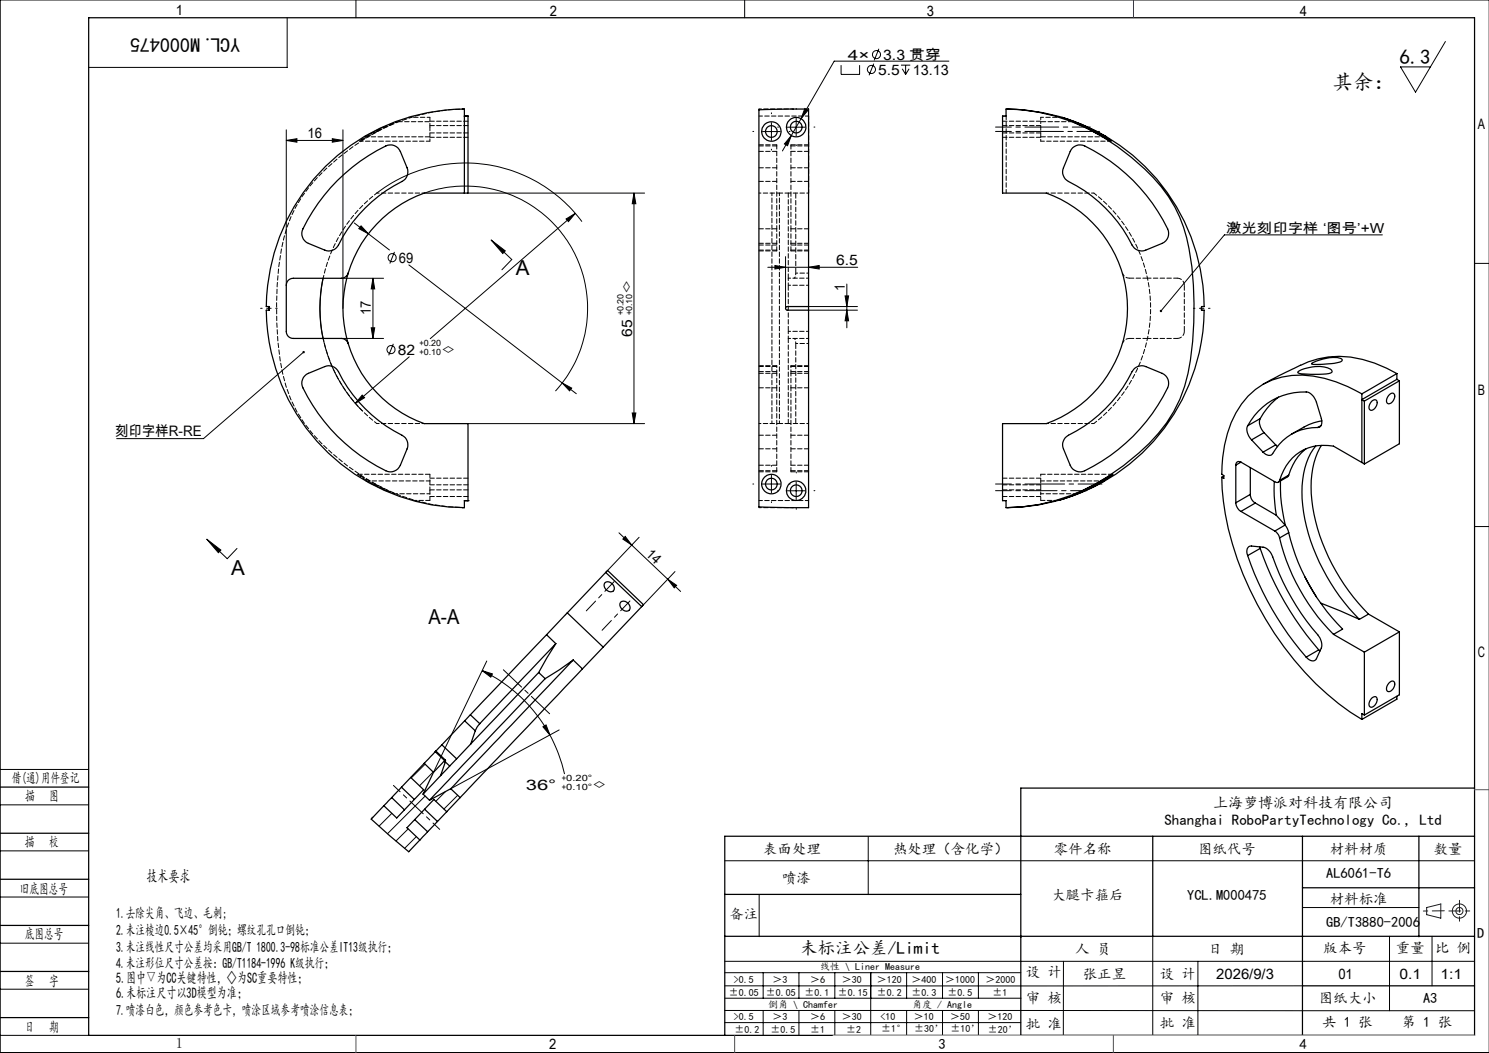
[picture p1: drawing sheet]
<svg xmlns="http://www.w3.org/2000/svg" width="420mm" height="297mm" viewBox="0 0 420 297" stroke-linecap="round" stroke-linejoin="round" font-family="sans-serif">
<g fill="none" stroke="#000" stroke-width=".28">
<path d="M100.4 0v5M210 0v5M420 0h-419.9v297h419.9M81 5v14h-56M237.2 18.4v2.6h5.3v-2.6M246.5 18l-1.4 3.2M247.9 13.8l-1.3 3.2M254.1 18.4h2.7M254.5 19.4l.9 1.6M255.4 18.4v2.6M256.4 19.4l-1 1.6M267.7 17.2h-32.4l-9.3 16.3"/>
<path d="M407.7 11.7l-8.4 14.3-4.3-7.1h8.5M80.8 36.6v43.9M80.8 39.6h15.9M80.8 39.6l2.9-.5v1zM93.7 39.1l3 .5-3 .5zM96.7 36.6v50.4M215.1 37.1h5M217.6 34.6v5M222.1 35.9h5M223.2 38.2l-2.5 4.4M223.2 38.2l-1.1 2.9-.8-.5zM224.6 33.4v4.9"/>
<path d="M226 33.5l-2.8 4.7M227 30.6l.9 .5-1.9 2.4zM106.3 54.5a41 41 0 0 1 57.8 8M119.7 54.5a34.5 34.5 0 0 1 40.3 13.4 34.5 34.5 0 0 1-3.3 42.4M132 54.5h49.8M178.8 54.5l.6 3h-1.1zM178.8 54.5v65M91.1 78.5a41.1 41.1 0 0 0 11.2 37.5M96.3 78.5h11.9M99.9 62.9l10 7.6M101.8 63.7l2.1 2.2-2.7-1.4zM105.2 78.5v17"/>
<path d="M105.2 78.5l.5 3h-1zM111.3 71l-1.3 3.3M115.3 74.7l43.3 33.3M138.5 67.7l4 3.1-.7 .7zM138.5 67.7l5.9 5.5-2.8 2.9M159.7 61.8l2.6-1.6-2 2.3zM162.3 60.2l-40.9 35.3M216.6 75.4h25.3M218.6 74.9l3 .5-3 .5zM221.6 72.4v14.6M228.1 75.4l3-.5v1zM389.9 66.2h-44.5l-18 21.5"/>
<path d="M415.9 74.3h4.1M85.7 99.3l-28.3 24.4h-24.5M96.3 95.5h11.9M104.7 92.5h1l-.5 3zM110.9 97l-1.3 3.2M228.1 86.5h13.8M228.1 87.5h13.8M238.4 83.5h1l-.5 3zM238.9 87.5l.5 3h-1zM238.9 80.1v12.4M102.2 111.4l.6 .8-2.6 1.6zM115.4 100.6l-15.2 13.2"/>
<path d="M132 119.5h49.8M158.6 108l4 3.1M158.6 108l2.7 1.5-.6 .7zM178.3 116.5h1.1l-.6 3zM215.1 136.5h5M217.6 134.1v4.9M222.1 138.4h5M224.6 135.9v5M58.3 152.1l4 3-.7 .8zM58.3 152.1l5.8 5.5 2.8-2.9M174.6 150.3l3.6 3.4M176.4 151.3l1.8 2.4-2.5-1.7z"/>
<path d="M178.2 153.7l13.8 13.1M180.3 151.5l-9.4 10M415.9 148.5h4.1M188.3 163.4l2.6 1.7-.7 .7zM190.4 161.2l-9.4 9.9M136 189.2l2.9 .9-.5 .9zM136 189.2a42.5 42.5 0 0 1 19.1 18.1M137.3 186.4l-15 31.4M0 217h25M119.9 215.5l-3.9 3.9M122.2 217.7l-3.9 3.9M153.1 205l.9-.5 1.1 2.8z"/>
<path d="M155.1 207.3l2.5 5.4 1.6 5.6M157.7 205.9l-30.6 16.6M0 227h25M0 240h25M110.5 229.4l-3.6 3.6M115.1 233.8l-3.4 3.4M117.4 236l-3.3 3.3M119.9 224.5l-10.6 10.7M125.7 223.3l-2.8 2.7M129.1 224.3l-3.9 3.9M244.9 236v16.3M0 253h25"/>
<path d="M204.4 242.8h211.5M214.1 252.4v11.8M367.4 256h32.8M0 266h25M0 279h25M204.4 271.1h211.5M204.4 278.1h163M204.4 274.4h83.5M215.3 274.4v7.1M225.4 274.4v7.1M235.5 274.4v7.1M245.6 274.4v17.6"/>
<path d="M255.7 274.4v7.1M265.9 274.4v7.1M276 274.4v7.1M300 271.1l-.1 21M325.2 264.1v27.9M337.9 271.1v20.9M391.9 264.1v21M403.9 264.1v14M0 292h25M204.4 285l211.5 .1M204.4 288.4h83.5M204.5 281.5h83.5"/>
<path d="M215.3 285v7M225.4 285v7M235.5 285v7M255.7 285v7M265.9 285v7M276 285v7M287.9 292h128"/>
<circle cx="245.8" cy="19.6" r="1.15"/>
<circle cx="247.2" cy="15.4" r="1.14"/>
<circle cx="110.6" cy="72.7" r="1.15"/>
<circle cx="110.3" cy="98.6" r="1.15"/>
</g>
<g fill="none" stroke="#191924" stroke-width=".28">
<path d="M402.4 256l4-1v4l-4-1z"/>
<circle cx="411.7" cy="257" r="1"/>
<circle cx="411.7" cy="257" r="2"/>
</g>
<path d="M165.4 172.3l7.8-8.3M169.8 177.8l7.9-8.3" fill="none" stroke="#000" stroke-width=".28" stroke-dasharray="30.5 1.3 1.3 1.3" stroke-dashoffset="26.7"/>
<path d="M117.5 227.7l-6.5-6.2M117.5 227.7l6.5 6.2" fill="none" stroke="#000" stroke-width=".28" stroke-dasharray="30.5 1.3 1.3 1.3" stroke-dashoffset="27.9"/>
<path d="M155 201.3l-13-12.4" fill="none" stroke="#000" stroke-width=".28" stroke-dasharray="30.5 1.3 1.3 1.3" stroke-dashoffset="23.4"/>
<g fill="none" stroke="#000" stroke-width=".28" stroke-dasharray="30.5 1.3 1.3 1.3">
<path d="M212.6 37.1h-.3M217.6 32.1v-.3M219.6 35.8h-.3M222.6 37.1h.2M224.6 30.8v-.2M229.6 35.8h.2M217.6 42.1v.2M224.6 40.8v.3M212.6 136.5h-.3M217.6 131.5v-.2M219.6 138.4h-.3M222.6 136.5h.2"/>
<path d="M224.6 133.4v-.3M229.6 138.4h.2M217.6 141.5v.3M224.6 143.4v.2"/>
</g>
<path d="M78.2 87h-4.7M336.6 87h4.7" fill="none" stroke="#000" stroke-width=".28" stroke-dasharray="30.5 1.3 1.3 1.3" stroke-dashoffset="30"/>
<path d="M293.6 37.1h-12.8M293.6 35.8h-12.8M293.6 138.4h-12.8M293.6 136.5h-12.8" fill="none" stroke="#000" stroke-width=".28" stroke-dasharray="30.5 1.3 1.3 1.3" stroke-dashoffset="26"/>
<path d="M310.8 136.5h-17.2" fill="none" stroke="#000" stroke-width=".28" stroke-dasharray="30.5 1.3 1.3 1.3" stroke-dashoffset="23.8"/>
<path d="M307.5 35.8h-13.9" fill="none" stroke="#000" stroke-width=".28" stroke-dasharray="30.5 1.3 1.3 1.3" stroke-dashoffset="25.4"/>
<path d="M310.1 37.1h-16.5" fill="none" stroke="#000" stroke-width=".28" stroke-dasharray="30.5 1.3 1.3 1.3" stroke-dashoffset="24.1"/>
<path d="M306.6 138.4h-13" fill="none" stroke="#000" stroke-width=".28" stroke-dasharray="30.5 1.3 1.3 1.3" stroke-dashoffset="25.9"/>
<g fill="none" stroke="#000" stroke-width=".35">
<path d="M25 5h390.9v287h-390.9zM130.5 30.8h.2M131 32.7h1v21.8h-12.3a34.7 34.7 0 0 0-21.5 22.5M131 32.8h1M283.8 30.8a55.1 55.1 0 0 1 35.3 13.6 43.1 43.1 0 0 1 14.7 19.7 78.2 78.2 0 0 1 2.9 26.9 63.6 63.6 0 0 1-3.9 21.6 47.4 47.4 0 0 1-15.9 18.7 54.5 54.5 0 0 1-33.1 11.9v-2h-1v-21.7h12.3a34.5 34.5 0 0 0 22.9-32.5 34.5 34.5 0 0 0-22.9-32.5h-12.3v-21.8h1zM284.1 30.8h.2a55.8 55.8 0 0 1 17.2 3M299.6 33.1a52.7 52.7 0 0 1 12.4 5.4h-.1a59.7 59.7 0 0 0-12.3-5.4zM302.7 34.4h.1a42.3 42.3 0 0 1 10.6 5.4l-6.8-3.7zM311.4 38.2a56 56 0 0 1 28.3 48.3l-.8 .1 .1 .9h.5a39.5 39.5 0 0 1-1.2 11.9 56.1 56.1 0 0 1-39.8 41.7M95.2 50.9a49.2 49.2 0 0 1 14.2-9.9 3 3 0 0 1 3.5 1.7l1.9 4.6a3 3 0 0 1-1.4 3.9 40.9 40.9 0 0 0-18.3 18.4 3 3 0 0 1-3.5 1l-4.6-2a3 3 0 0 1-1.6-4 50.9 50.9 0 0 1 9.8-13.7zM131 54.5v-23.7a56.1 56.1 0 0 0-55.9 55.7h.9v1h-.9a56.2 56.2 0 0 0 55.9 55.7v-2h1M302.5 41.7a2.98 2.98 0 0 1 3.5-.5 50.3 50.3 0 0 1 23.6 23.9 3 3 0 0 1-1.8 3.5l-4.6 2a3 3 0 0 1-3.9-1.5 40.7 40.7 0 0 0-18.4-18.2l-.7-.8a2.8 2.8 0 0 1-.2-2.8l1.9-4.6z"/>
<path d="M91.1 78.5a41.3 41.3 0 0 0 0 17M98.2 77a2.13 2.13 0 0 1-1.9 1.5h-13.5a1.93 1.93 0 0 0-2 2v13a1.93 1.93 0 0 0 2 2h13.5a2.13 2.13 0 0 1 1.9 1.4M98.2 77a34 34 0 0 0 0 19.9M75.8 86.5v1M98.2 96.9a34.7 34.7 0 0 0 21.5 22.6h12.3v21.7M228.1 86.5v-55.7l-14 .2v112l14 .2v-55.7M228.1 86.5h-6a.51 .51 0 0 0-.5 .5 .51 .51 0 0 0 .5 .5h6M228.1 86.5v1M86 106l1-.7 4.6-1.9a3.1 3.1 0 0 1 3.9 1.4 40.7 40.7 0 0 0 18.4 18.3 3 3 0 0 1 .9 3.5l-1.9 4.6a3 3 0 0 1-4.1 1.6 50.3 50.3 0 0 1-23.6-24 2.89 2.89 0 0 1 .8-2.8zM320 103.9l1-.5a2.8 2.8 0 0 1 2.2 0l4.6 1.9a3 3 0 0 1 1.6 4.1 50.3 50.3 0 0 1-24 23.6 3 3 0 0 1-3.5-1.8l-1.9-4.6a3.1 3.1 0 0 1 1.4-3.8 40.7 40.7 0 0 0 18.3-18.5zM355.5 118.1a3.9 3.9 0 0 0 1.1 3.9M355.5 118.1l-3.6 2"/>
<path d="M360.6 112a18.6 18.6 0 0 0-5.1 6.1M366.2 104.8a11 11 0 0 1 9-.7l.5 .6-.3 .5a24.3 24.3 0 0 1-9.3 0zM369.9 102.6a12.2 12.2 0 0 1 8.3-1.5l.4 .4-.1 .3a11.9 11.9 0 0 1-5.5 1h-1.3a1.91 1.91 0 0 1-1.8-.2zM372.9 118.7a19.4 19.4 0 0 0-8.6 3.7M384.1 111.1a35.6 35.6 0 0 0-19.8-5.2 20 20 0 0 0-17 13.3 38.8 38.8 0 0 0-2.7 14.6l.6 .3v.8l-.6-.3M384.1 111.1v19.4M384.8 113.1v17.8M387 113.1a.83 .83 0 0 1 1.2-.2 .83 .83 0 0 1 .2 1.1l-.7 1.2a.9 .9 0 0 1-1.3 .4 .9 .9 0 0 1-.1-1.3zM391.7 111.5a.88 .88 0 0 1 .9-.6 .88 .88 0 0 1 .8 .8 1.91 1.91 0 0 1-2 2.1 1.66 1.66 0 0 1 .3-2.3zM394 105.4a31.8 31.8 0 0 0-19.3-4.7 35.2 35.2 0 0 0-11.1 3.9l-7.3 3.8M394 105.4l-9.9 5.7M394 105.4v1.6"/>
<path d="M394 107l-9.9 5.7 .7 .4M394 107l.7 .4M394.7 107.4l-9.9 5.7M394.7 107.4v17.8l-9.9 5.7M303.5 139.3l4.5-2.2 5.9-3.3a39.8 39.8 0 0 1-10.4 5.5zM311.5 135.7l-.4 .2a57 57 0 0 1-12.6 5.2M344.6 134.6a82.3 82.3 0 0 0 12.4 40 81.3 81.3 0 0 0 27.1 28.3M345.2 134.3l-.6 .3M348.6 131.2v10.6M350 130.3l9.6 5.6a.8 .8 0 0 0 1.3-.4M350 130.3a.9 .9 0 0 0-1 0 .9 .9 0 0 0-.4 .9M350 130.3l-1.4 .9"/>
<path d="M351.9 120.1a3.8 3.8 0 0 0 1.1 4M351.9 120.1a17.3 17.3 0 0 1 17.4-9.3l1.2 1.1 .6 1 1.6 5.1a1.66 1.66 0 0 1-1 2.6M352.7 139.4a2.85 2.85 0 0 0 1.4 2.5M352.7 131.9v7.5M352.7 139.4l-4.1 2.4M353 124.1l3.3 3.4M356.6 122l3.2 3.5M356.6 122l-3.6 2.1M359.4 135.8v4l.6 5.5M359.8 125.5l.5 .4M359.8 125.5l-3.5 2M361.2 135.6v.4a46 46 0 0 0 1.3 12"/>
<path d="M363.2 134.5l-2.6 1.5M363.5 134l-.3 .4M363.5 134l-2.6 1.5M368.4 126.6a13.7 13.7 0 0 0-4.9 7.4M371.1 125.8a21.4 21.4 0 0 0-3.8 14.8 55.4 55.4 0 0 0 16.1 34.1M371.7 120.6a14.2 14.2 0 0 0-12.9 7.6l-1 .2-.8-.2-.7-.7M372.6 120l-.9 .6M372.7 125.6a23.9 23.9 0 0 0-2.7 15.5 55.8 55.8 0 0 0 16 32.1M384.1 130.5l-8-4.7a12.8 12.8 0 0 0-15.2 9.7M384.1 130.5l.7 .4M130.5 143.2h.2M132 141.2h.1"/>
<path d="M300.6 140.5a55.8 55.8 0 0 1-16.5 2.7M348.6 141.8a3.1 3.1 0 0 0 1.4 2.4M350 144.2l9.6 5.6M351.9 156.7l-.2-1.1a1.32 1.32 0 0 1 1.3-1.6l3.3 .3a3.9 3.9 0 0 1 2.7 2.8 71.4 71.4 0 0 0 13.3 22.8l.4 1.1 .1 1.4-1.5 3.4a1.44 1.44 0 0 1-2.4 0l-.5-.5M351.9 156.7a86.4 86.4 0 0 0 16.5 28.6M354.1 141.9l5.9 3.4M354.1 141.9l-4.1 2.3M355.3 154.2l.2 .5M355.5 154.7a86.7 86.7 0 0 0 16.5 28.6M355.5 154.7l-3.6 2M359.6 149.8a3.1 3.1 0 0 1 1.3 1.9M360 145.3l2.5 2.8"/>
<path d="M360.9 151.7a58.3 58.3 0 0 0 15.2 27.2M362.5 148.1l.6 1.1 .4 1M362.5 148.1l-2.9 1.7M363.5 150.2a57.5 57.5 0 0 0 15.2 27.2l-2.6 1.5M363.5 150.2l-2.6 1.5M154.2 179l-21.5 22.6M154.2 179l2.6 2.5M160 172.9l-5.8 6.1M160 172.9l10.1 9.6M170.6 164.4a1.75 1.75 0 0 1 2.1 .2 1.75 1.75 0 0 1 .3 2 1.75 1.75 0 0 1-2-.2 1.75 1.75 0 0 1-.4-2zM170.9 161.5l.5-.6 10.1 9.7-.5 .5M170.9 161.5l-10.9 11.4"/>
<path d="M170.9 161.5l10.1 9.6M175.1 169.8a1.75 1.75 0 0 1 2 .3 1.75 1.75 0 0 1 .4 2 1.75 1.75 0 0 1-2-.3 1.75 1.75 0 0 1-.4-2zM181 171.1l-16.7 17.6M368.1 162.7l3.2 5.6M372.5 170.1l10.9 4.6M376.1 178.9l8.7 5M386 173.2l-2.6 1.5M386 173.2l8.7 5M394.7 178.2v17.8l-9.9 5.7M394.7 178.2l-9.9 5.7M151.9 189.7l-19.1 20.1M151.9 189.7l1.9 1.7"/>
<path d="M153.8 191.4l-32.7 34.3M156.8 181.5l-4.9 8.2M156.8 181.5l-21.5 22.6M161.7 186.2l-3.9 2.7-4 2.5M161.7 186.2l-34.6 36.3M161.7 186.2l2.6 2.5M164.3 188.7l-34.5 36.3M372 183.3l.3 .4M372 183.3l-3.6 2M384.8 183.9v17.8M387 196.8a.83 .83 0 0 1 1.2-.2 .83 .83 0 0 1 .2 1.1l-.7 1.3a.9 .9 0 0 1-1.3 .4 .9 .9 0 0 1-.1-1.4zM391.7 192.8a.88 .88 0 0 1 .9-.7 .88 .88 0 0 1 .8 .8 1.96 1.96 0 0 1-2 2.1 1.66 1.66 0 0 1 .3-2.2z"/>
<path d="M394 196.4v.8l-9.9 5.7M115.9 219.3l3.6 3.4-7.6 8-3.6-3.4M115.9 219.3l-2.7 2.7M119.7 215.3l2.6 2.5M119.7 215.3l-3.8 4M122.3 217.8l-3 6.2M122.8 212l-3.1 3.3M122.8 212l2.6 2.5M122.9 211.8l-.1 .2M122.9 211.8l2.8 2.6M124.3 218.8l-5 5.2M124.6 210.1l-1.7 1.7"/>
<path d="M124.6 210.1l4.2 3.9M125.4 214.5l-3.1 3.3M125.4 214.5l.3-.1-.1 .7-1.3 3.7M125.6 214.9l1.3 1.2M131.1 203.3l3 2.8M131.1 203.3l-6.5 6.8M132.7 201.6l-1.6 1.7M132.7 201.6l2.6 2.5M132.8 209.8l-8.5 9M134.1 206.1l-1.3 3.7M135.3 204.1l-1.2 2M384.8 201.7l-.7-.4v1.6"/>
<path d="M0 222h25M0 235h25M105 230.5l.1 .1M108.3 227.3l-3.6 3.7 10.6 9.2 3.1-3.3M110.5 225l-2.2 2.3M110.5 225l3.6 3.4M113.2 222l-2.7 3M113.2 222l3.7 3.5M117 231.2l3.6 3.4M119.3 224l1.8 1.7M119.8 228.2l3.6 3.5M120.6 234.6l-2.2 2.3"/>
<path d="M123.4 231.7l-2.8 2.9M126 228.9l-3.6-3.4-7.6 8 3.6 3.4M127.1 222.5l-6 3.2M127.1 222.5l2.7 2.5M129.8 225l-6.4 6.7M325.2 235.9v28.2M367.4 235.9v56.1M400.2 235.9v28.3M415.9 235.9h-211.5v56.1M415.9 222.3h-128v69.7M0 248h25M204.4 252.3h83.5"/>
<path d="M367.4 250.4h48.5M0 261h25M0 274h25M204.4 264.1h211.5M367.4 278.1h48.5M0 287h25"/>
<circle cx="217.6" cy="37.1" r="1.65"/>
<circle cx="217.6" cy="37.1" r="2.75"/>
<circle cx="224.6" cy="35.9" r="2.76"/>
<circle cx="224.6" cy="35.9" r="1.65"/>
<circle cx="217.6" cy="136.5" r="1.65"/>
<circle cx="217.6" cy="136.5" r="2.75"/>
<circle cx="224.6" cy="138.4" r="2.75"/>
<circle cx="224.6" cy="138.4" r="1.65"/>
</g>
<path d="M407.4 256.9l-5.9 .1M408.7 256.9h6M411.7 253.9v6" fill="none" stroke="#191924" stroke-width=".28" stroke-dasharray="6.3 1.3 1.3 1.3" stroke-dashoffset="3"/>
<path d="M235 292h180.9" fill="none" stroke="#c0c0c0" stroke-width=".28"/>
<path d="M319.7 0v5M415.9 222.7h4.1M100.4 292v5M207.2 292v5M314 292v5" fill="none" stroke="#00f" stroke-width=".28"/>
<path d="M406.4 255h.1" fill="none" stroke="#0ff" stroke-width=".28"/>
<g fill="#000">
<path d="M178.8 54.5l.6 3h-1.1zM178.3 116.5h1.1l-.6 3z"/>
<path d="M105.2 78.5l.5 3h-1zM104.7 92.5h1l-.5 3zM238.4 83.5h1l-.5 3zM238.9 87.5l.5 3h-1z"/>
<path d="M138.5 67.7l4 3.1-.7 .7zM58.3 152.1l4 3-.7 .8z"/>
<path d="M228.1 75.4l3-.5v1zM218.6 74.9l3 .5-3 .5z"/>
<path d="M85.3 99.2a.34 .34 0 0 0 .4 .5 .34 .34 0 0 0 .2-.6l-.2 .2 .2-.2-.1-.1zM327.2 87.5v.5l.2-.3-.2 .3a.34 .34 0 0 0 .5 0 .34 .34 0 0 0 0-.5 .34 .34 0 0 0-.5 0z"/>
<path d="M158.6 108l2.1 2.2 .6-.7zM101.8 63.7l-.6 .8 2.7 1.4zM159.7 61.8l.6 .7 2-2.3zM102.2 111.4l-2 2.4 2.6-1.6zM80.8 39.6l2.9-.5v1zM93.7 39.1l3 .5-3 .5zM223.2 38.2l-1.9 2.4 .8 .5zM227 30.6l-1 2.9 1.9-2.4zM153.1 205l.9-.5 1.1 2.8zM136 189.2l2.9 .9-.5 .9z"/>
<path d="M176.4 151.3l1.8 2.4-2.5-1.7zM188.3 163.4l2.6 1.7-.7 .7z"/>
</g>
<g fill="none" stroke="#000" stroke-width=".28" stroke-dasharray="1.3 .6" stroke-dashoffset=".6">
<path d="M121.3 39.8v-1.2M131 30.7a55.4 55.4 0 0 0-35.3 13.6 43.3 43.3 0 0 0-14.7 19.7 79.3 79.3 0 0 0-2.9 26.9 63.2 63.2 0 0 0 3.9 21.7 47.2 47.2 0 0 0 15.9 18.7 54.7 54.7 0 0 0 33.1 11.9M223.7 30.7h-9.6M293.6 33.1v1.2M119.7 54.5h-13.4M308.6 54.5h-13.5M222.3 78.5v2M228.1 78.5h-5.8M222.3 95.5h5.8M222.3 93.5v2M222.3 80.5h5.8M228.1 93.5h-5.8"/>
<path d="M119.7 119.5h-13.4M308.6 119.5h-13.5M214.1 143.2h9.6M300.6 140.5l1.1-.4"/>
</g>
<g fill="none" stroke="#000" stroke-width=".28" stroke-dasharray="1.3 .6">
<path d="M106.4 37.1l5.7-2.8a42.6 42.6 0 0 0-10.7 5.5l5-2.7M121.3 37.5h10.7M121.3 38.7h10.7M132 34.2h-10.7M132 35.4h-10.7M214.1 30.7v.3M282.8 38.7h10.8M282.8 37.5h10.8M283.8 32.7h.1M284.4 30.8l-.6-.1M293.6 35.4h-10.8M293.6 34.2h-10.8"/>
<path d="M214.1 41.2h5M214.1 47.3h5M219.1 51.2h-5M219.1 42.7h-5M219.1 41.2v-.4M219.1 40.8h-5M223.1 41.2h5M223.1 40.8v.4M223.1 47.3h5M228.1 51.2h-5M228.1 42.7h-5M228.1 40.8h-5"/>
<path d="M214.1 68.6h5M214.1 69.1h5M214.1 70.8h5M219.1 64.5h-5M219.1 70.5h-5M219.1 70.8v-.3M223.1 68.6h5M223.1 69.1h5M223.1 70.5v.3M223.1 70.8h5M228.1 64.5h-5M228.1 70.5h-5"/>
<path d="M318.5 78.5h5.2M332.1 78.5a2 2 0 0 1 2 2M323.7 95.5h-5.2M334.1 93.5a2 2 0 0 1-2 2M338.9 86.5h.1M338.9 87.5h.1M214.1 109.4h5M214.1 103.4h5M219.1 105.3h-5M219.1 104.8h-5M219.1 103.4v-.3M219.1 103.1h-5"/>
<path d="M223.1 109.4h5M223.1 103.4h5M223.1 103.1v.3M228.1 105.3h-5M228.1 104.8h-5M228.1 103.1h-5M121.3 133.8h-20.4M121.3 138.2h10.7M132 136.7h-10.7M132 134.9h-10.7M214.1 122.8h5M214.1 131.2h5"/>
<path d="M214.1 133.1h5M219.1 132.8h-5M219.1 133.1v-.3M219.1 126.6h-5M223.1 122.8h5M223.1 131.2h5M223.1 132.8v.3M223.1 133.1h5M228.1 132.8h-5M228.1 126.6h-5M282.8 138.2h10.8M293.6 134.9h-10.8"/>
<path d="M293.6 136.7h-10.8M313.9 133.8h-20.3M121.3 140h10.7M214.1 142.9v.3M282.8 140h10.8M283.8 143.2h.6M283.8 141.2h.1"/>
</g>
<path d="M214.1 32.7h14M222.3 54.5h-2.5M228.1 54.5v-21.8M283.8 54.5v-21.8M316.6 77a2 2 0 0 0 1.9 1.5M318.5 95.5a2 2 0 0 0-1.9 1.4M222.3 119.5h-2.5M308.6 119.5a41 41 0 0 0 0-65M105.8 136.5l-4.9-2.7a40.2 40.2 0 0 0 10.4 5.5l-5.5-2.8M228.1 141.2h-14" fill="none" stroke="#000" stroke-width=".28" stroke-dasharray="1.3 .6" stroke-dashoffset=".3"/>
<g fill="none" stroke="#000" stroke-width=".28" stroke-dasharray="1.3 .6" stroke-dashoffset=".5">
<path d="M102.8 38.6l5.3-2.8M121.3 33.1h-6.1M282.8 32.7h1M299.6 33.1h-6M217.7 54.5v65M219.8 54.5h-2.1M224.5 54.5h-2.2M219.1 68.6v-4.1M223.1 64.5v4.1M338.9 87.5v-1M219.1 109.4v-4.1M219.8 119.5v-65"/>
<path d="M219.8 119.5h-2.1M223.1 105.3v4.1M224.5 119.5h-2.2M282.8 141.2h1"/>
</g>
<path d="M219.1 41.2v23.3M223.1 41.2v23.3M91.2 78.5a41 41 0 0 1 15.1-24M106.3 119.5a41 41 0 0 1-15.1-24M219.1 109.4v23.4M223.1 109.4v23.4M108.8 138.4l-5.5-2.8M111.3 139.3h10M293.6 139.3h9.9" fill="none" stroke="#000" stroke-width=".28" stroke-dasharray="1.3 .6" stroke-dashoffset=".4"/>
<path d="M101.4 39.8h19.9M121.3 35.8v-2.7M121.3 38.6v-2.8M293.6 39.8h19.8M323.7 78.5h8.4M332.1 95.5h-8.4M121.3 138.4v-2.8M121.3 135.6h-18M311.6 135.6h-18M121.3 141.1v-2.7" fill="none" stroke="#000" stroke-width=".28" stroke-dasharray="1.3 .6" stroke-dashoffset=".2"/>
<path d="M121.3 135.6v-1.8M293.6 139.3v1.8" fill="none" stroke="#000" stroke-width=".28" stroke-dasharray="1.3 .6" stroke-dashoffset=".9"/>
<path d="M102.7 38.6h18.6M121.3 34.3h-9.2M293.6 38.6h18.5M302.7 34.3h-9.1M222.3 80.5v13M334.1 80.5v13" fill="none" stroke="#000" stroke-width=".28" stroke-dasharray="1.3 .6" stroke-dashoffset="-.1"/>
<path d="M222.3 78.5v-24M222.3 119.5v-24M116.3 141.1h5M293.6 141.1h4.9" fill="none" stroke="#000" stroke-width=".28" stroke-dasharray="1.3 .6" stroke-dashoffset=".1"/>
<path d="M219.1 68.6v1.9M223.1 68.6v1.9M219.1 103.4v1.9M223.1 103.4v1.9" fill="none" stroke="#000" stroke-width=".28" stroke-dasharray="1.3 .6" stroke-dashoffset="1"/>
<path d="M293.6 34.3v5.5M214.1 54.5h3.6M224.5 54.5h3.6M228.1 77h-3.6M224.5 96.9h3.6M214.1 119.5h3.6M224.5 119.5h3.6M293.6 133.8v5.5" fill="none" stroke="#000" stroke-width=".28" stroke-dasharray="1.3 .6" stroke-dashoffset=".7"/>
<path d="M303 34.2l-1.5-.5M224.5 77a1.35 1.35 0 0 1-.5 1.5M224 95.5a1.44 1.44 0 0 1 .5 1.4" fill="none" stroke="#000" stroke-width=".28" stroke-dasharray="1.3 .6" stroke-dashoffset=".8"/>
<path d="M224.5 77v-22.5M224.5 119.5v-22.6" fill="none" stroke="#000" stroke-width=".28" stroke-dasharray="1.3 .6" stroke-dashoffset="-.2"/>
<g font-size="5.8">
<text x="394.8" y="18">6.3</text>
<text x="375.9" y="25.2">其余：</text>
<text x="145.5" y="77.7">A</text>
<text x="65.2" y="162.1">A</text>
<text x="120.9" y="176">A-A</text>
</g>
<text font-size="5.6" x="67.7" y="10.6" transform="rotate(-180 67.7 10.6)">YCL.M000475</text>
<text font-size="4.9" x="225.7" y="269">未标注公差/Limit</text>
<text font-size="4.7" x="41.3" y="248.8">技术要求</text>
<g font-size="4.2">
<text x="342.2" y="227.9">上海萝博派对科技有限公司</text>
<text x="328.5" y="232.8">Shanghai RoboPartyTechnology Co., Ltd</text>
<text x="32.7" y="277.4">5.图中▽为CC关键特性，◇为SC重要特性；</text>
<text x="32.7" y="281.6">6.未标注尺寸以3D模型为准；</text>
</g>
<g font-size="4.1">
<text x="49.6" y="4.3">1</text>
<text x="155.1" y="4.6">2</text>
<text x="261.4" y="4.6">3</text>
<text x="366.6" y="4.6">4</text>
<text x="239.1" y="16.8">4×</text>
<text x="249.1" y="16.8">3.3 贯穿</text>
<text x="247.7" y="21">5.5</text>
<text x="257.5" y="21">13.13</text>
<text x="86.7" y="39">16</text>
<text x="416.9" y="36.3">A</text>
<text x="112.5" y="74.1">69</text>
<text x="235.8" y="74.8">6.5</text>
<text x="178.3" y="82.8" transform="rotate(-90 178.3 82.8)">◇</text>
<text x="238.3" y="82.1" transform="rotate(-90 238.3 82.1)">1</text>
<text x="104.6" y="89" transform="rotate(-90 104.6 89)">17</text>
<text x="178.3" y="95.1" transform="rotate(-90 178.3 95.1)">65</text>
<text x="112.2" y="100.1">82</text>
<text x="124.4" y="100.1">◇</text>
<text x="416.9" y="111.3">B</text>
<text x="32.5" y="123.1">刻印字样R-RE</text>
<text x="182" y="156.5" transform="rotate(44 182 156.5)">14</text>
<text x="416.9" y="185.3">C</text>
<text x="3.3" y="220.9">借(通)用件登记</text>
<text x="7.1" y="226">描</text>
<text x="13.9" y="226">图</text>
<text x="148.3" y="222.9">36°</text>
<text x="167.1" y="222.9">◇</text>
<text x="7" y="238.9">描</text>
<text x="13.8" y="238.9">校</text>
<text x="215.3" y="240.8">表面处理</text>
<text x="251.9" y="240.8">热处理（含化学）</text>
<text x="297.3" y="240.8">零件名称</text>
<text x="337.9" y="240.8">图纸代号</text>
<text x="375.1" y="240.8">材料材质</text>
<text x="404.4" y="240.8">数量</text>
<text x="220.6" y="249">喷漆</text>
<text x="374.1" y="247.7">AL6061-T6</text>
<text x="5.6" y="252">旧底图总号</text>
<text x="296.6" y="253.7">大腿卡箍后</text>
<text x="334.9" y="253.7">YCL.M000475</text>
<text x="375.1" y="254.9">材料标准</text>
<text x="32.7" y="258.9">1.去除尖角、飞边、毛刺;</text>
<text x="32.7" y="263.6">2.未注棱边0.5×45°倒钝；螺纹孔孔口倒钝；</text>
<text x="205.7" y="259.3">备注</text>
<text x="374.1" y="261.4">GB/T3880-2006</text>
<text x="7" y="265">底图总号</text>
<text x="32.7" y="268.4">3.未注线性尺寸公差均采用GB/T 1800.3-98标准公差IT13级执行；</text>
<text x="303.3" y="269">人 员</text>
<text x="340.8" y="269">日 期</text>
<text x="373.2" y="268.7">版本号</text>
<text x="393.7" y="268.7">重量</text>
<text x="404.8" y="268.7">比 例</text>
<text x="416.7" y="264.6">D</text>
<text x="32.7" y="273.2">4.未注形位尺寸公差按：GB/T1184-1996 K级执行；</text>
<text x="289.3" y="275.5">设 计</text>
<text x="7" y="278">签</text>
<text x="13.8" y="278">字</text>
<text x="305.4" y="276">张正昱</text>
<text x="327.2" y="276">设 计</text>
<text x="343.1" y="276">2026/9/3</text>
<text x="377.5" y="276">01</text>
<text x="394.8" y="276">0.1</text>
<text x="406.3" y="276">1:1</text>
<text x="32.7" y="286.4">7.喷漆白色，颜色参考色卡，喷涂区域参考喷涂信息表；</text>
<text x="289.3" y="283">审 核</text>
<text x="327.2" y="282.9">审 核</text>
<text x="372" y="283">图纸大小</text>
<text x="401.4" y="283">A3</text>
<text x="7" y="291">日</text>
<text x="13.8" y="291">期</text>
<text x="289.3" y="290.1">批 准</text>
<text x="327.2" y="290">批 准</text>
<text x="373" y="289.8">共 1 张</text>
<text x="395.4" y="289.8">第 1 张</text>
<text x="49.6" y="295.6">1</text>
<text x="154.9" y="296">2</text>
<text x="264.7" y="296">3</text>
<text x="366.6" y="296">4</text>
</g>
<text font-size="3.9" x="345.8" y="65.6">激光刻印字样 ‘图号’+W</text>
<g font-size="2.8">
<text x="231.3" y="273.6">线性 \ Liner Measure</text>
<text x="205.6" y="280.8">±0.05</text>
<text x="207" y="277.2">&gt;0.5</text>
<text x="216" y="280.8">±0.05</text>
<text x="217.9" y="277.2">＞3</text>
<text x="227" y="280.8">±0.1</text>
<text x="228.5" y="277.2">＞6</text>
<text x="236.3" y="280.8">±0.15</text>
<text x="237.5" y="277.2">＞30</text>
<text x="247.4" y="277.2">＞120</text>
<text x="247.4" y="280.8">±0.2</text>
<text x="257.1" y="277.2">＞400</text>
<text x="257.1" y="280.8">±0.3</text>
<text x="266.6" y="277.2">＞1000</text>
<text x="267.3" y="280.8">±0.5</text>
<text x="278" y="277.2">＞2000</text>
<text x="279.9" y="280.8">±1</text>
<text x="207" y="287.8">&gt;0.5</text>
<text x="216.6" y="284.3">倒角 \ Chamfer</text>
<text x="217.9" y="287.8">＞3</text>
<text x="228.5" y="287.8">＞6</text>
<text x="237.5" y="287.8">＞30</text>
<text x="248.4" y="287.8">&lt;10</text>
<text x="257.3" y="284.3">角度 / Angle</text>
<text x="257.8" y="287.8">＞10</text>
<text x="268" y="287.8">＞50</text>
<text x="278.5" y="287.8">＞120</text>
<text x="207.1" y="291.3">±0.2</text>
<text x="217.3" y="291.3">±0.5</text>
<text x="228.5" y="291.3">±1</text>
<text x="238.7" y="291.3">±2</text>
<text x="248.6" y="291.1">±1°</text>
<text x="257.8" y="291.1">±30’</text>
<text x="268.1" y="291.1">±10’</text>
<text x="278.6" y="291.2">±20’</text>
</g>
<g font-size="2.4">
<text x="175.8" y="89" transform="rotate(-90 175.8 89)">+0.20</text>
<text x="178.3" y="89" transform="rotate(-90 178.3 89)">+0.10</text>
<text x="118.3" y="97.6">+0.20</text>
<text x="118.3" y="100.1">+0.10</text>
<text x="158.5" y="220.4">+0.20°</text>
<text x="158.5" y="222.9">+0.10°</text>
</g>
</svg>
